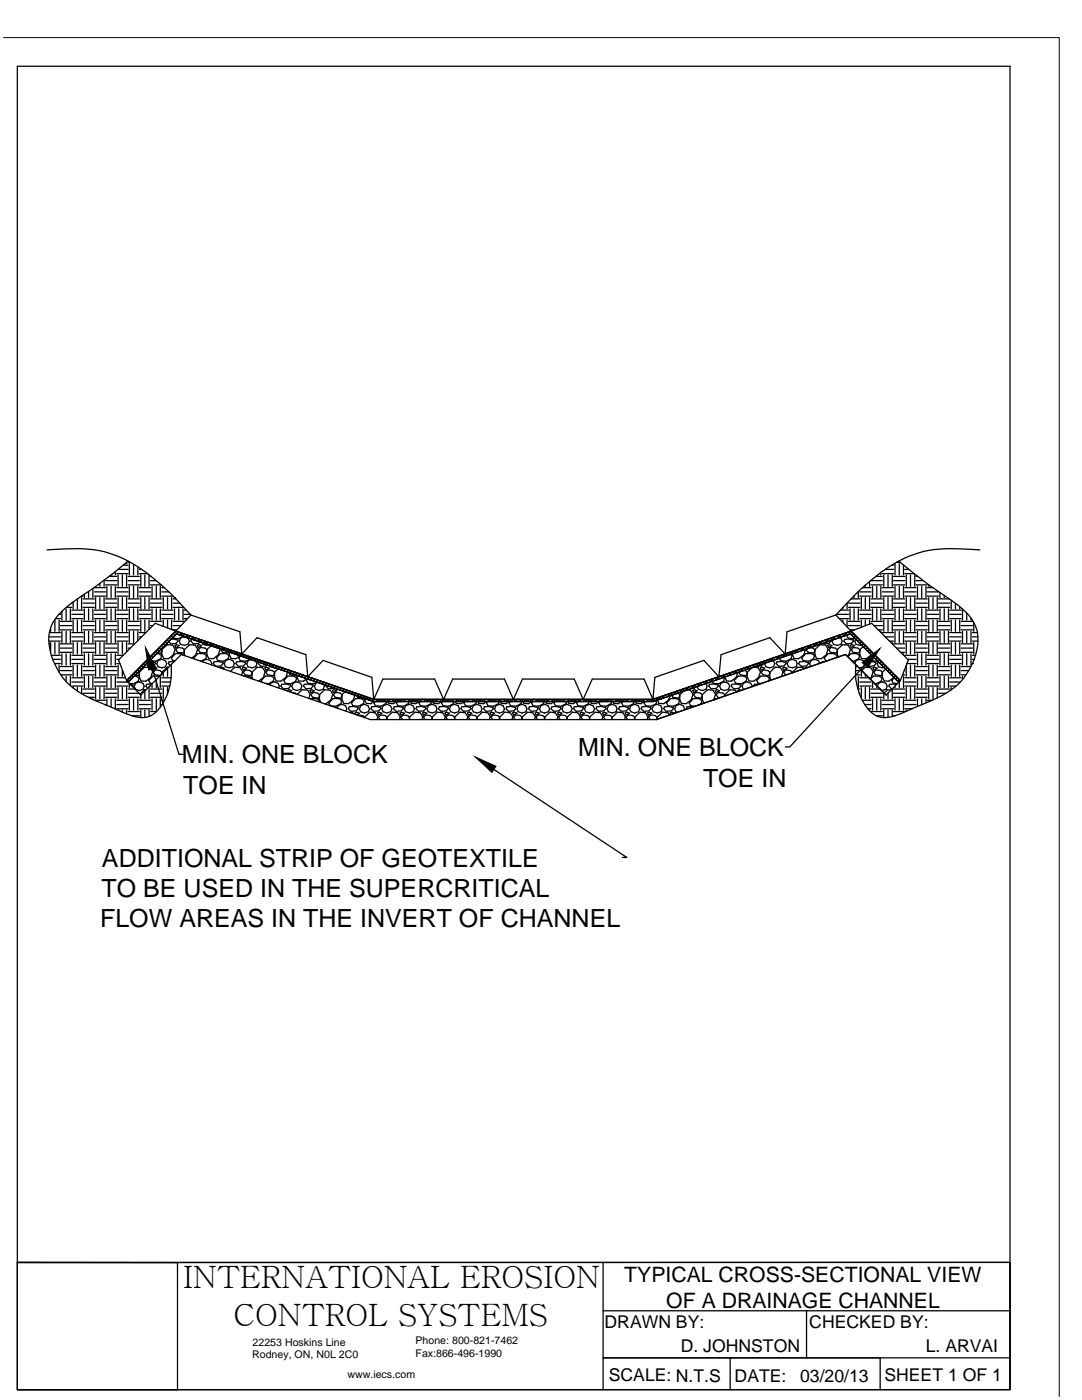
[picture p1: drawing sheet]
<svg xmlns="http://www.w3.org/2000/svg" width="216mm" height="279mm" viewBox="0 0 216 279" stroke-linecap="round" stroke-linejoin="round" font-family="sans-serif">
<!-- layer: 0 -->
<g fill="none" stroke="#000" stroke-width=".25">
<path d="M9.4 109.7a34.8 34.8 0 0 1 11.3 .4 26.8 26.8 0 0 1 11.6 6.8l1.6 1.4 4.2 4.4M15.4 119.5v2M16.3 119h.3M16.3 119.3v2.2M16.6 119.5h2.2M16.8 118.6v.7M17.7 118v1.3M18.5 117.4v1.9M18.8 119h2.3M18.8 118.1h2.3M18.8 117.3h2.3M19.1 119.3v2.2"/>
<path d="M19.9 116.4v.6M19.9 119.3v2.2M20.8 115.8v1.2M20.8 119.3v2.2M21.1 116.7h2.2M21.1 115.9h2.2M21.1 119.5h2.2M21.3 117v2.3M21.8 115h1.5M22.2 114.7h.1M22.2 117v2.3M23 114.1v.6"/>
<path d="M23 117v2.3M23.3 114.5h2.3M23.3 119h2.3M23.3 118.1h2.3M23.3 117.3h2.3M23.6 113.6h2M23.6 114.7v2.3M23.6 119.3v2.2M24.4 114.7v2.3M24.4 119.3v2.2M24.6 112.8h1M25.3 112.2v.3"/>
<path d="M25.3 114.7v2.3M25.3 119.3v2.2M25.6 112l-6 4.7-5 3.5a10.5 10.5 0 0 0-4.7 5.7 12.1 12.1 0 0 0 3.3 10.1 19 19 0 0 0 7.2 4.4l4.7 2a6.4 6.4 0 0 0 4.6 .6 6.2 6.2 0 0 0 3.2-3.3 12.9 12.9 0 0 0 1.2-7.1M25.6 112.2h.4M25.6 116.7h2.2M25.6 115.9h2.2M25.6 115h2.2M25.6 119.5h2.2M25.8 112.5v2.2M25.8 117v2.3M26.7 112.6v2.1M26.7 117v2.3"/>
<path d="M27.5 113.1v1.6M27.5 117v2.3M27.8 114.5h1.6M27.8 119h2.2M27.8 113.6h.5M27.8 118.1h2.2M27.8 117.3h2.2M28.1 114.7v2.3M28.1 119.3v2.2M28.9 114.7v2.3M28.9 119.3v2.2M29.7 114.7v2.3"/>
<path d="M29.7 119.3v2.2M30 116.7h2.2M30 115.9h1.2M30 115h.2M30 119.5h2.3M30.3 117v2.3M31.2 117v2.3M32 117v2.3M32.3 119h2.2M32.3 118.1h1.4M32.3 117.3h.5M32.6 119.3v2.2"/>
<path d="M33.4 119.3v2.2M34.2 119.3v2.2M34.5 119.5h.6M34.8 119.3h.1M169.8 119.5h1.8M170.4 118.9v.4M171.3 118.1v1.2M171.6 119h2.2M171.6 118.1h2.2M171.9 119.3v2.2M172.1 117.3h1.7M172.7 116.8v.2"/>
<path d="M172.7 119.3v2.2M173.5 116v1M173.5 119.3v2.2M173.8 116.7h2.3M173.8 115.9h2.3M173.8 119.5h2.3M174.1 117v2.3M174.7 115h1.4M174.9 117v2.3M175.8 114.2v.5M175.8 117v2.3M176.1 114.5h2.2"/>
<path d="M176.1 119h2.2M176.1 118.1h2.2M176.1 117.3h2.2M176.3 114.7v2.3M176.3 119.3v2.2M176.6 113.6h1.7M177.2 114.7v2.3M177.2 119.3v2.2M178 112.8h.3M178 114.7v2.3M178 119.3v2.2M178.3 116.7h2.2"/>
<path d="M178.3 115.9h2.2M178.3 115h2.2M178.3 119.5h2.2M178.6 112.5v2.2M178.6 117v2.3M178.9 112.2h.7M179.4 112l5.9 4.7 5 3.5a9.8 9.8 0 0 1 4.8 6.6 13.3 13.3 0 0 1-8.8 12.8l-5.6 2.4a8.2 8.2 0 0 1-5 1.1 5.6 5.6 0 0 1-3.7-3.4 12.9 12.9 0 0 1-1.2-7.1M179.4 112.5v2.2M179.4 117v2.3M180.3 112.7v2M180.3 117v2.3M180.5 114.5h1.9"/>
<path d="M180.5 119h2.3M180.5 113.6h.8M180.5 118.1h2.3M180.5 117.3h2.3M180.8 114.7v2.3M180.8 119.3v2.2M181.7 114.7v2.3M181.7 119.3v2.2M182.5 114.7v2.3M182.5 119.3v2.2M182.8 116.7h2.2M182.8 115.9h1.4"/>
<path d="M182.8 115h.3M182.8 119.5h2.2M183.1 117v2.3M183.9 117v2.3M184.8 117v2.3M185 119h2.3M185 118.1h2.3M185 117.3h1.1M185.3 116.7v.3M185.3 119.3v2.2M186.2 119.3v2.2M187 119.3v2.2"/>
<path d="M187.3 119.5h2.2M187.6 118.3v1M188.4 118.8v.5M189.8 119.8v1.7M195.5 109.7a34.8 34.8 0 0 0-11.3 .4 26.8 26.8 0 0 0-11.6 6.8l-1.5 1.4-4.3 4.4M9.8 128.5h.1M9.8 127.9h2.3M9.8 127.1h2.3M9.8 126.3h2.3M10.1 125.3v.7M10.1 128.2v2.1M10.2 130.8h1.9"/>
<path d="M10.5 131.6h1.6M10.9 132.4h1.2M11 123.8v2.2M11 128.2v2.3M11.1 123.5h1M11.8 122.6h.3M11.8 123.8v2.2M11.8 128.2v2.3M11.8 132.7v1.4M12.1 125.7h2.2M12.1 130.2h2.2M12.1 124.9h2.2"/>
<path d="M12.1 129.3h2.2M12.1 133.8h2.2M12.1 124h2.2M12.1 128.5h2.2M12.1 133h2.2M12.1 134.7h2.2M12.3 122v1.8M12.3 126v2.2M12.3 130.5v2.2M13.2 121.2h1.1M13.2 121.5v2.3M13.2 126v2.2"/>
<path d="M13.2 130.5v2.2M13.2 135v1M14 121.5v2.3M14 126v2.2M14 130.5v2.2M14 135v1.8M14.3 120.4h.1M14.3 123.5h2.3M14.3 127.9h2.3M14.3 132.4h2.3M14.3 136.9h2.3M14.3 122.6h2.3"/>
<path d="M14.3 127.1h2.3M14.3 131.6h2.3M14.3 136.1h2.3M14.3 121.8h2.3M14.3 126.3h2.3M14.3 130.8h2.3M14.3 135.3h2.3M14.6 120.1v1.4M14.6 123.8v2.2M14.6 128.2v2.3M14.6 132.7v2.3M14.6 137.2v.1"/>
<path d="M15.4 123.8v2.2M15.4 128.2v2.3M15.4 132.7v2.3M15.4 137.2v.7M16.3 123.8v2.2M16.3 128.2v2.3M16.3 132.7v2.3M16.3 137.2v1.2M16.6 121.2h2.2M16.6 125.7h2.2M16.6 130.2h2.2M16.6 134.7h2.2"/>
<path d="M16.6 120.4h2.2M16.6 124.9h2.2M16.6 129.3h2.2M16.6 133.8h2.2M16.6 138.4h2.2M16.6 124h2.2M16.6 128.5h2.2M16.6 133h2.2M16.6 137.5h2.2M16.8 121.5v2.3M16.8 126v2.2M16.8 130.5v2.2"/>
<path d="M16.8 135v2.2M17.7 139.2h1.1M17.7 121.5v2.3M17.7 126v2.2M17.7 130.5v2.2M17.7 135v2.2M18.5 121.5v2.3M18.5 126v2.2M18.5 130.5v2.2M18.5 135v2.2M18.5 139.5v.1M18.8 123.5h2.3"/>
<path d="M18.8 127.9h2.3M18.8 132.4h2.3M18.8 136.9h2.3M18.8 122.6h2.3M18.8 127.1h2.3M18.8 131.6h2.3M18.8 136.1h2.3M18.8 121.8h2.3M18.8 126.3h2.3M18.8 130.8h2.3M18.8 135.3h2.3M18.9 139.8h2.2"/>
<path d="M19.1 123.8v2.2M19.1 128.2v2.3M19.1 132.7v2.3M19.1 137.2v2.3M19.9 123.8v2.2M19.9 128.2v2.3M19.9 132.7v2.3M19.9 137.2v2.3M20.8 123.8v2.2M20.8 128.2v2.3M20.8 132.7v2.3M20.8 137.2v2.3"/>
<path d="M21.1 121.2h2.2M21.1 125.7h2.2M21.1 130.2h2.2M21.1 134.7h2.2M21.1 139.2h2.2M21.1 120.4h2.2M21.1 124.9h2.2M21.1 129.3h2.2M21.1 133.8h2.2M21.1 138.4h2.2M21.1 124h2.2M21.1 128.5h2.2"/>
<path d="M21.1 133h2.2M21.1 137.5h2.2M21.3 121.5v2.3M21.3 126v2.2M21.3 130.5v2.2M21.3 135v2.2M21.3 139.5v1.3M22.2 121.5v2.3M22.2 126v2.2M22.2 130.5v2.2M22.2 135v2.2M22.2 139.5v1.7"/>
<path d="M23 121.5v2.3M23 126v2.2M23 130.5v2.2M23 135v2.2M23 139.5v2M23.3 123.5h2.3M23.3 127.9h2.3M23.3 132.4h.6M23.3 136.9h2.3M23.3 122.6h2.3M23.3 127.1h2.3M23.3 131.6h.4"/>
<path d="M23.3 136.1h2.2M23.3 121.8h2.3M23.3 126.3h2.3M23.3 130.8h1.3M23.3 135.3h1.7M23.3 139.8h2.3M23.6 123.8v2.2M23.6 128.2v2.3M23.6 132.7v2.3M23.6 137.2v2.3M24.4 123.8v2.2M24.4 128.2v2.3"/>
<path d="M24.4 133.7v1.3M24.4 137.2v2.3M25.3 135.8l-1.6-4.1 7.3-7.3 4.1 1.6 39.5 13.6h55.7l39.5-13.6 4.1-1.6 7.4 7.3-1.7 4.1M25.3 123.8v2.2M25.3 128.2v1.9M25.3 137.2v2.3M25.4 135.7l.3 .2M25.6 121.2h2.2M25.6 125.7h2.2M25.6 139.2h2.2M25.6 120.4h2.2M25.6 124.9h2.2"/>
<path d="M25.6 129.3h.4M25.6 138.4h2.2M25.6 124h2.2M25.6 128.5h1.2M25.6 137.5h1.3M25.6 136.2l2.5 2.5M25.8 121.5v2.3M25.8 126v2.2M25.8 136.4v.8M25.8 139.5v2.2M26 135.4l.1 .2M26 136.6l.5 .1-.1 .3"/>
<path d="M26.2 134.8l.3 .3M26.7 121.5v2.3M26.7 126v2.2M26.7 139.5v2.2M26.7 136.9l.3 .7 .8 .2 .8-.2 .2-.7-.3-.5-.7-.3-.7 .2-.3 .6M26.8 134.9h.4l.6 .4-.2 .6-1 .6-.8-.1M27 134l.3 .4M27.5 121.5v2.3M27.5 126v1.8M27.5 139.5v2.2M27.6 133.8l.1 .2M27.7 134l.1 .4-.2 .4-.8-.2"/>
<path d="M27.8 123.5h2.2M27.8 122.6h2.2M27.8 127.1h.4M27.8 121.8h2.2M27.8 126.3h1.3M27.8 139.8h2.2M27.8 133.2l.3 .4M27.8 134.1l1.1-.9h1.1l.5 .8-.4 1.2-1 .7h-1l-.3-.8zM28.1 138.7l8.1-8.1 37.7 13h57.1M28.1 123.8v2.2M28.1 138.7v.8M28.4 133l.1 .2"/>
<path d="M28.6 132.5l.3 .3M28.9 123.8v2.2M28.9 137.9v1.6M29.1 137.7l-.2-.1-1 .9M29.2 132.3l.1 .1M29.4 131.7l.3 .3M29.7 132.1l1.3 .1v.2l-.4 .5-1 .1-.4-.5M29.7 123.8v1.8M29.7 137.2v2.3M29.8 136.9h.2M30 131.5l.1 .1M30 121.2h2.3"/>
<path d="M30 139.2h2.3M30 120.4h2.3M30 124.9h.5M30 138.4h2.3M30 124h2.3M30 137.5h2.3M30.2 130.9l.3 .3M30.3 136.5l-1.1 .1-.1 .3 .3 .4M30.3 121.5v2.3M30.3 136.5v.7M30.3 139.5v2.2M30.4 133.5l5.3 17.1h.9"/>
<path d="M30.4 133.3l.3-.1 .6 .2-.7 .3zM30.8 130.7l.1 .1M31 130.1l.3 .3M31.2 121.5v2.3M31.2 135.6v1.6M31.2 139.5v2.2M31.3 132.4l.2 .7 .8 .2 .7-.2 .3-.7-.3-.6-.7-.2-.7 .2-.3 .6M31.3 130.4h.4l.5 .4-.1 .7-1 .5-1.1-.2M31.6 129.9l.1 .1M31.8 129.3l.3 .3M31.8 135l-1.3-.1-.8 .9 .3 .6h.4M32 121.5v2.3"/>
<path d="M32 135v2.2M32 139.5v1.6M32.1 134.7h.2M32.2 129.6l.1 .3-.2 .4h-.7M32.2 124.9h.1M32.2 134.6l.1-.4-.4-.4-.9-.1-.4 .5 .3 .5 1 .1M32.3 123.5h2.2M32.3 136.9h1.6M32.3 122.6h2.2M32.3 136.1h1.8M32.3 121.8h2.2M32.3 135.3h1.8"/>
<path d="M32.3 139.8h.5M32.3 129.6l1.1-.9h1l.6 .9-.4 1.1-1 .8-.9-.1-.4-.8zM32.4 129.1l.1 .1M32.6 123.8v1.2M32.6 134.2v.8M32.6 137.2v2.3M32.6 128.5l.3 .3M33.2 128.3l.1 .1M33.4 123.8v1.5M33.4 133.4v1.6M33.4 137.2v1.3M33.6 133.2h-.2l-1.1 .9v.4"/>
<path d="M33.9 127.5l.2 .1M34.1 127.6l1.4 .1v.2l-.4 .5-1 .1-.7-.8M34.1 126.9l.4 .3M34.2 123.8v1.9M34.5 121.2h2.2M34.5 125.7h.8M34.5 120.4h1.4M34.5 124.9h1.6M34.5 124h2.3M34.7 126.7l.2 .1M34.7 132.1h-1l-.1 .3 .3 .4M34.8 121.5v2.3"/>
<path d="M34.9 128.8l.3-.1 .6 .1-.7 .5zM35 126.1l.3 .4M35.1 126l-9.8 9.8 .3 .4 9.6-9.7 39.3 13.5h55.9l39.3-13.5 9.7 9.7 .2-.4-9.8-9.8-39.5 13.6h-55.7l-39.5-13.6-9.8 9.8 .3 .4 9.6-9.7 39.3 13.5h55.9l39.3-13.5 9.7 9.7 .2-.4-9.8-9.8 9.8 9.8M35.5 129.2l.9 .1 .4 .4-.2 .6-1.2-.1-.3-.5zM35.7 121.5v2.3M35.7 126.2l-.4 .3M35.8 127.9l.2 .7 .8 .2 .7-.2 .3-.7-.3-.5-.7-.3-.7 .2-.3 .6M35.9 126.3l.6 .6M36.3 126.4l-.4 .3M36.5 121.5v2.3M36.6 127h.1M36.6 127l-1 .5-1.2-.2"/>
<path d="M36.7 130.8l-.6-.4h-1.1l-.8 .9 .3 .5 .4 .1M36.8 123.5h.7M36.8 122.6h1.2M36.8 121.8h.4M36.9 126.6l-.4 .3M36.9 130.9l-.1-.3v-1l1.1-.9h1l.5 .9-.3 1.1-.8 .6M37.1 123.8h.1M37.1 126.7l.6 .6M37.5 126.8l-.4 .3M38 127l-.3 .4M38.1 122.7l9.8 3.4 .3 4.4-13.1-4.5M38.1 122.7l-3 3.3"/>
<path d="M38.3 127.1l.6 .6M38.4 127.6h-.2l-.1 .3 .5 .6 1-.1 .3-.3M38.6 127.2l-.3 .3M38.8 131.5l-.1-.2 .8-.9h1.1l.6 .4-.2 .7-1 .4M39.2 127.4l-.4 .3M39.4 128.8l.3-.1 .5 .1-.6 .5zM39.5 127.5l.6 .6M39.6 129.7l.4-.5 .9 .1 .4 .4v.2l-.3 .4-1.1-.1zM39.8 127.6l-.4 .3M40.4 127.8l-.4 .4M40.4 128.3l.1 .3 .8 .2 .3-.1M40.5 132.1v-.3l.8-.2 .7 .2 .3 .6-.1 .3"/>
<path d="M40.8 127.9l.5 .6M41 128l-.4 .4M41.6 128.2l-.4 .3M41.9 128.3l.6 .6M42.1 128.4l-.3 .3M42.1 128.9l-.8 .7v1l.3 .8 1 .1 .9-.8 .4-1.1-.1-.1M42.7 132.1l.8-.1 1 .2v.2l-.4 .5-1 .1-.5-.6zM42.7 128.6l-.3 .4M43.2 128.7l.5 .6M43.3 128.8l-.3 .4M43.9 129l-.3 .4M43.9 133.3l.3-.1 .5 .2-.2 .1"/>
<path d="M44 130.4h1.2l.5 .4-.2 .7-.9 .5-1.1-.2-.3-.5zM44.1 129.6v.1l.3 .5 1.1 .1 .2-.2M44.4 129.2l.5 .5M44.5 129.2l-.3 .4M44.7 132.4l.3 .7 .7 .2 .8-.2 .3-.7-.3-.6-.8-.2-.7 .2-.2 .6M45.1 129.4l-.3 .4M45.6 129.6l.4 .5M45.7 129.6l-.3 .4M45.8 130.1l-.1 .5 .4 .8 1 .1 .8-.6M46 134l.8-.8h1.1l.5 .8-.2 .8M46.3 129.9l-.3 .3M46.8 130l.5 .4"/>
<path d="M46.9 130l-.4 .4M47.2 132.1l.9-.1 .9 .2v.2l-.4 .5-1 .1-.5-.6zM47.5 130.2l-.4 .4M48 130.4l.5 .5M48 130.9l-.3 .4 .2 .5 1.2 .2 .8-.5M48.1 130.4l-.4 .4M48.4 133.3l.3-.1 .5 .2-.7 .3zM48.5 134.2l.5-.5 .9 .1 .4 .4v.2l-.3 .4-1.1-.1zM48.6 134.9h1l.6 .5M48.7 130.7l-.4 .3M49.2 130.8l.4 .4M49.3 130.9l-.4 .3"/>
<path d="M49.9 131l-.4 .4M50.1 131.6l.3-.4 .4 .5M50.2 131.6l-.6 .2-.3 .6M50.4 135.5l-.1-.4v-1l1-.9h1.1l.5 .8-.3 1.2-1 .7M51 131.9l.3 .5-.3 .7-.7 .2-.8-.2-.3-.7M51 131.5l-.3 .3M51.3 127.3l9.7 3.4 .4 4.4-13.2-4.6zM51.6 131.7l-.3 .3M51.6 131.7l.4 .4M51.7 132.1l-.2 .3 .6 .6 1-.1 .1-.2M52.2 131.9l-.4 .3M52.4 136.2l-.3-.4 .8-.9h1.2l.6 .4-.2 .6-.9 .6-.7-.1"/>
<path d="M52.8 132.1l-.4 .3M52.9 132.1l.3 .3M52.9 133.3l.3-.1 .5 .2-.7 .3zM53 134.2l.5-.5 .9 .1 .4 .4v.2l-.3 .4-1.1-.1zM53.4 132.3l-.4 .3M53.9 136.7l.1-.4 .8-.2 .7 .3 .2 .5-.1 .4M53.9 132.9l1 .4M54 132.5l-.4 .3M54 132.5l.4 .4M54.6 132.7l-.4 .3M55.1 132.9l-.3 .3M55.3 132.9l.3 .3"/>
<path d="M55.5 133.5l-.7 .6v1l.3 .8h.9l1.1-.7 .3-1.1M55.7 133.1l-.3 .3M56.2 136.6l.9-.1 .8 .2 .1 .2-.4 .5-1.1 .1-.5-.6zM56.3 133.3l-.3 .4M56.5 133.3l.3 .3M56.8 137.7l.1 .1M56.9 137.8h.1M56.9 133.5l-.3 .3M57.4 137.9l-.1-.1 .4-.2 .5 .3-.4 .2M57.4 134.9h1.2l.6 .4-.2 .6-.9 .6-1.1-.1-.4-.6zM57.5 133.7l-.3 .3M57.6 134.2l.3 .5 1.1 .1 .1-.1"/>
<path d="M57.7 133.7l.3 .3M58.1 133.9l-.3 .4M58.3 138.2l.6 .1 .2 .2M58.5 136.3l.8-.2 .7 .3 .2 .5-.2 .7-.7 .2-.8-.2-.3-.7zM58.7 134.1l-.3 .4M58.9 134.2l.3 .2M59.3 134.8l.3 1.1h1l.6-.5M59.3 134.3l-.3 .4M59.3 138.6l1-1 1.1 .2 .5 .8-.3 .8M59.9 134.5l-.4 .3M60.1 134.6l.3 .2M60.5 134.7l-.4 .4"/>
<path d="M60.7 136.6l.8-.1 .9 .2 .1 .2-.4 .5-1.1 .1-.4-.6zM61.1 134.9l-.4 .4M61.3 135l.2 .2M61.4 135.5l-.3 .3 .4 .6 1.1 .1 .6-.4M61.7 135.1l-.4 .4M61.8 137.8l.4-.2 .5 .3-.7 .3zM61.9 139.5l1.2-.1 .6 .4-.1 .3M62.3 135.3l-.4 .4M62.5 138.2l.9 .1 .3 .4-.2 .6-1.1-.1-.4-.5zM62.6 135.4l.1 .2M62.9 135.5l-.4 .4M63.4 136.2l-.4 .1-.2 .6"/>
<path d="M63.4 135.7l-.3 .4M63.7 135.9l.3 .1M64 135.9l-.3 .4M64.5 131.8l9.7 3.4 .4 4.4-13.2-4.5zM64.6 136.1l-.4 .4M64.6 136.6l.1 .3-.2 .7-.8 .2-.7-.2-.3-.7M65 136.2l.1 .2M65.1 136.8v.1l.4 .6 1.1-.1 .4-.4M65.2 136.3l-.4 .4M65.8 136.5l-.4 .4M66.2 136.7l.1 .1M66.3 137.8l.4-.2 .5 .3-.7 .3z"/>
<path d="M66.4 136.8l-.4 .3M66.4 139.4h1.2l.6 .4-.2 .6-1 .5h-1.1l-.3-.6zM67 138.2l.9 .1 .3 .4-.2 .6-1.1-.1-.4-.5zM67.4 137.1l.1 .1M67.5 137.2l-.3 .3M68.1 137.8h.1M68.1 137.3l-.3 .4M68.6 137.5l.1 .1M68.7 137.6l-.3 .3M68.9 138.1l-.6 .5-.1 .9 .4 .9h.9l1-.7 .5-1.3M69.3 138.2h.1M69.3 137.8l-.3 .3"/>
<path d="M69.8 137.9l.1 .1M69.9 138l-.3 .3M70.5 138.6l.1 .1M70.5 138.2l-.3 .3M70.9 139.4h1.2l.6 .4-.2 .6-.9 .5h-1.2l-.3-.6zM71.1 138.9l.3 .3 1.1 .1M71.7 139v.1M71.7 138.6l-.3 .3M72.2 138.8l-.2 .3M72.7 139.4l.4 1h.9l.6-.4M72.9 139l-.4 .3M72.9 139.4l.1 .1"/>
<path d="M73.4 139.2l-.3 .3M74.1 139.4l-.4 .4M74.1 139.8l.1 .1M74.6 139.6l-.3 .4M75.4 139.6l.4 .4M75.5 139.6l-.5 .4M76.2 139.6l.5 .4M76.3 139.6l-.5 .4M76.4 135.5h10.3l1.8 4.1h-13.9zM77 139.6l-.4 .4M77.2 139.8l.3 .2M77.8 139.6l-.4 .4 .2 .4h.9l.6-.4"/>
<path d="M79 140l-.4-.4-.4 .4M79.4 139.6l.5 .4M79.4 139.6l-.4 .4M80.2 139.6l-.4 .4M81 139.6l-.4 .4-.2-.2M81.8 139.6l.4 .4M81.8 139.6l-.4 .4M82.6 139.6l.4 .4M82.6 139.6l-.4 .4M83.4 139.6l-.4 .4M83.6 139.8l.2 .2M84.2 139.6h.1"/>
<path d="M84.2 139.6l-.4 .4M84.9 139.6l.5 .4M85 139.6l-.5 .4M85.8 139.6l.4 .4M85.8 139.6l-.5 .4M86.6 139.6l-.5 .4M86.8 139.8l.2 .2M87.4 139.6h.1M87.4 139.6l-.5 .4M88.5 140l-.3-.4-.5 .4M88.9 139.6l.5 .4M89 139.6l-.5 .4"/>
<path d="M89.8 139.6l-.5 .4M89.9 139.8l.3 .2M90.3 135.5h10.4l1.7 4.1h-13.9zM90.5 139.6h.1M90.5 139.6l-.4 .4M91.3 139.6l.4 .4M91.3 139.6l-.4 .4M92.1 139.6l.5 .4M92.1 139.6l-.4 .4M92.9 139.6l-.4 .4M93.1 139.8l.2 .2M93.7 139.6h.1"/>
<path d="M93.7 139.6l-.4 .4M94.5 139.6l.4 .4M94.5 139.6l-.4 .4M95.3 139.6l.4 .4M95.3 139.6l-.4 .4M96.1 139.6l-.4 .4M96.3 139.8l.2 .2M96.9 139.6h.1M96.9 139.6l-.4 .4M98.1 140l-.4-.4-.4 .4M99.3 139.6l-.5 .4M99.5 139.8l.2 .2"/>
<path d="M100.1 139.6h.1M100.1 139.6l-.5 .4M100.8 139.6l.4 .4M100.9 139.6l-.5 .4M101.6 139.6l.5 .4M101.7 139.6l-.5 .4M102.5 139.6l-.5 .4M102.6 139.8l.3 .2M103.2 139.6h.1M103.3 139.6l-.5 .4M104.3 135.5h10.3l1.8 4.1h-14zM104.4 140l-.4-.4-.4 .4"/>
<path d="M104.8 139.6l.5 .4M104.8 139.6l-.4 .4 .1 .4h1l.5-.4-.2-.2M105.6 139.6l-.4 .4M106.4 139.6h.1M106.5 139.6l-.5 .4M107.6 140l-.4-.4-.4 .4M108.8 139.6l-.4 .4M109 139.8l.2 .2M109.6 139.6h.1M109.6 139.6l-.4 .4M110.8 140l-.4-.4-.4 .4M111.2 139.6l.4 .4"/>
<path d="M111.2 139.6l-.6 .7 .3 .6h1.1l.9-.5 .2-.4M112 139.6l-.5 .4M112.2 139.8l.2 .2M112.8 139.6h.1M112.8 139.6l-.5 .4M113.9 140l-.3-.4-.5 .4M114.3 139.6l.5 .4M114.4 139.6l-.5 .4M115.2 139.6l-.5 .4M115.3 139.8l.3 .2M115.9 139.6h.1M116 139.6l-.5 .4"/>
<path d="M116.7 139.6l.4 .4M116.8 139.6l-.5 .4M118.2 135.5h10.3l1.8 4.1h-13.9zM118.3 139.6l-.4 .4M118.5 139.8l.3 .2M119.1 139.6h.1M119.2 139.6l-.5 .4M119.9 139.6l.4 .4M120 139.6l-1.1 .8h-.9l-.2-.4M121.5 139.6l-.4 .4M121.7 139.8l.2 .2M122.3 139.6h.1"/>
<path d="M122.3 139.6l-.4 .4M123.5 140l-.4-.4-.4 .4M124.7 139.6l-.5 .4M124.9 139.8l.2 .2M125.5 139.6h.1M125.5 139.6l-.5 .4M126.3 139.6l.4 .4M126.3 139.6l-.5 .4M127.9 139.6l-.4 .4M128 139.8l.3 .2M128.6 139.6l-.4 .4M129.4 139.6l.5 .4"/>
<path d="M129.5 139.6l-.5 .4M130.6 140l-.4-.4-.4 .4M130.7 135.2l9.7-3.4 3.1 3.3-13.2 4.5zM131 139.8l-.1 .6-1 .5h-1.1l-.3-.6 .3-.3M131.4 139.2l.4 .3M131.5 139.2l-.8 .7M132 139l.4 .3M132.6 138.8h.1M132.7 138.8l-.8 .7M133.2 138.6l.3 .3M133.7 138.9l-.3 .8-1 .7h-.9l-.3-.6M133.8 139.4h1.2l.6 .4-.2 .6-1 .5h-1.1l-.3-.6z"/>
<path d="M133.9 138.4l-.7 .7M134 138.6l.1 .1M134.4 138.2l.2 .2M135 138l.3 .3M135.1 137.9l-.7 .8M135.3 138.4l.3 .3-.2 .6-1.1-.1-.3-.4M136.2 137.6l.3 .3M136.3 137.5l-.7 .7M136.8 137.4l.3 .3M137.1 137.7l.7 .1 .5 .8-.4 1.1-1 .7h-.9l-.4-.9 .1-.9 .6-.6M137.4 137.2h.1M137.5 137.1l-.7 .7"/>
<path d="M138 137l.3 .3M138.2 137.8l.3-.2 .6 .3-.7 .3zM138.6 137.2l-.1 .2h-.6M138.7 136.7l-.7 .7M138.8 137l.1 .1M138.8 138.2l1 .1 .3 .4-.2 .6-1.1-.1-.4-.5zM139.1 136.5l.3 .3M139.7 136.3l.4 .4M139.9 136.2l-.7 .8M140.9 135.9l.4 .4M140.9 136.4l.2 .5-.2 .7-.8 .2-.8-.2-.2-.6M141.1 135.9l-.7 .7"/>
<path d="M141.5 135.8l.3 .3M141.5 136.6l.9-.1 .9 .2v.2l-.4 .5-1 .1-.5-.6zM142.1 135.5v.1M142.4 135.4l-.8 .8M142.4 139.7h.1M142.4 139.7l.4-1.1-.5-.8-1.1-.2-1 1-.1 .9 .3 .8M142.6 135.3l.4 .4M142.7 137.8l.3-.2 .6 .3-.7 .3zM143.2 139.4h-.4l-.2 .2M143.5 135.4l.1 .1M143.6 135l-.7 .7M143.6 136.9l.2 .7 .8 .2 .8-.2 .2-.7-.3-.5-.7-.3-.7 .2-.3 .6"/>
<path d="M143.8 134.9l.3 .3M143.9 130.7l9.7-3.4 3.1 3.2-13.2 4.6zM144.4 135.2l.2 .1-.2 .6-.9 .6-1.2-.1-.2-.4M144.4 134.7l.4 .4M144.6 138.7l-.3-.4-1-.1-.4 .5 .3 .5h.5M144.8 134.6l-.8 .7M145.6 134.3l.4 .4M146 134.2l-.7 .7M146 136.6l.9-.1 .9 .2 .1 .2-.5 .5-1 .1-.5-.6zM146.3 134.2l.2 .3M146.8 133.9l.1 .1M147 138.1l-.2-.3-1.1-.2-1.1 1v.4"/>
<path d="M147.2 133.7l-.7 .8M147.2 134.3l-.3 .9-1 .7h-.9l-.4-.8M147.3 134.9h1.1l.6 .4-.1 .6-1 .6-1.1-.1-.3-.6zM147.4 133.7l.3 .3M147.9 137.8l-.4-.2-.3 .2 .1 .2M148.1 136.9l.3 .7M148.1 136.9l.3-.6 .7-.2 .7 .3 .3 .6M148.3 133.8h.1M148.4 133.3l-.7 .8M148.4 133.8h.3l.4 .4-.2 .6-1.2-.1-.3-.5M149.2 133.1l.3 .3M149.6 132.9l-.7 .8-.3-.4"/>
<path d="M150.4 132.7l.3 .3M150.8 132.5l-1.7 1.6v1l.4 .8h.9l1-.7 .4-1.2-.6-.8h-.9M151.1 132.6l.2 .2M151.5 132.3l.2 .1M151.6 136.5l-1.1 .1-.1 .3M151.7 133.3l.3-.1 .6 .2-.7 .3zM151.9 134.2l.4-.5 .9 .1 .4 .4v.2l-.2 .4-1.1-.1zM152 132.1l-.7 .7M152.1 132.1l.4 .3M152.3 132.5l-.4 .4-1 .1M152.6 132.3v.1M153.4 135.9l.1-.6-.5-.4h-1.2l-.8 .9 .3 .6h.6"/>
<path d="M153.7 132l-.4-.3-.8 .7M153.9 131.5l.3 .3M154.2 131.8l.4 .6-.3 .7-.7 .2-.8-.2-.2-.7M154.5 131.2l-.8 .8M155 132.1l.9-.1 .9 .2v.2l-.4 .5-1 .1-.5-.6zM155.1 131l.3 .4M155.7 130.8l-.7 .7M155.9 131l.1 .2M155.9 135l.3-1-.5-.8h-1l-1 .9-.1 1 .3 .6M156.2 133.3l.3-.1 .5 .2-.6 .3zM156.2 130.7l.2 .2M156.8 130.4l.4 .4"/>
<path d="M156.9 130.4l-.7 .8M157 126.1l9.8-3.4 3 3.3-13.1 4.5zM157 132.4l.3 .7 .8 .2 .8-.2 .2-.7-.3-.6-.7-.2-.7 .2-.3 .6M157.7 130.6l.4 .2-.3 .7-.9 .5-1.1-.2-.3-.4M158 130l.4 .4M158.1 130l-.7 .7M158.7 129.9l.2 .3M159.2 129.6v.1M159.3 129.6l-.7 .7M159.5 132.1l.9-.1 .9 .2v.2l-.4 .5-1 .1-.5-.6zM159.8 129.4l.3 .4M160.4 133.5l-.1-.3h-1.1l-1.1 1.1-.4-.5-.9-.1-.4 .5 .5 .5"/>
<path d="M160.5 129.2l-.7 .7M160.6 129.5l.1 .1M160.7 129.6l-.3 1.1-1 .8-1-.1-.3-.9M160.8 130.4h1.2l.5 .4-.2 .7-.9 .5-1.1-.2-.3-.5zM161 129l.2 .3M161.2 133.2h-.2l-.3 .2M161.5 132.4l.3 .6M161.6 128.8l.3 .4M161.7 128.7l-.8 1 .3 .5 1.1 .1 .3-.6-.4-.4h-.5M162.6 129.6l1-.9h1.1l.5 .9-.3 1.1-1 .8-1-.1-.3-.8zM162.8 128.4l.3 .3M162.9 128.3l-.7 .7"/>
<path d="M163.4 128.3l.3 .2M163.6 132.4l-.3-.6-.7-.2-.7 .2-.3 .6M163.9 128l.1 .1M164.2 127.9l-.8 .8M164.5 127.8l.4 .4M164.7 132l-.7 .1-.1 .2M165.2 128.8l.3-.1 .5 .1-.6 .5zM165.4 127.5l-.7 .7M165.4 127.9h.1M165.7 127.4l.3 .3M165.8 127.8l-.4 .6-1 .1-.2-.1M165.8 129.2l.9 .1 .4 .4-.2 .6-1.2-.1-.3-.5z"/>
<path d="M166.2 127.7l-.1 .2M166.3 127.2l.4 .3M166.6 127.1l-.8 .7M166.9 131.2l.1-.4-.6-.4h-1.1l-.8 .9 .3 .5 .3 .1M167.1 122.6h2.2M167.5 123.5h1.8M167.5 126.8l.3 .3M167.5 127.3l.3 .1 .2 .5-.2 .7-.7 .2-.8-.2-.3-.7M167.7 121.8h1.6M167.8 126.7l-.7 .7M168.2 121.2v.3M168.2 123.8v.4"/>
<path d="M168.2 126.7l.2 .2-.1 .1M168.5 127.6l.9-.1 .9 .2v.2l-.4 .5-1 .1-.5-.6zM168.6 126.4l.2 .1M169 120.3v1.2M169 123.8v1.4M169 126.3l-.7 .7M169.1 131l.3-.3 .3-1.1-.5-.9h-1.1l-1 .9v1l.2 .5M169.1 126.7l-.2 .1 .4 .6 1.1 .1 .2-.1M169.2 131.1l.6-.7h1.1l.6 .4-.1 .7-1 .5-.4-.1M169.2 126.2l.4 .3M169.3 121.2h2.3M169.3 120.4h2.3"/>
<path d="M169.3 124.9h2.3M169.3 124h2.3M169.6 125.7h.9M169.6 121.5v2.3M169.7 128.8l.3-.1 .5 .1-.6 .5zM169.7 126.5l9.7 9.7M170 126.1l-.5 .4M170.3 129.2l.9 .1 .4 .4-.2 .6-1.2-.1-.3-.5zM170.3 126.5l-.3 .3M170.4 121.5v2.3M170.5 127.9l.3 .7 .8 .2 .3-.1M170.6 132.4l.2-.6 .8-.2 .7 .2 .2 .6-.2 .7-.9 .1"/>
<path d="M170.7 134.7h.9M170.7 133.8h.9M170.8 133h.3M170.8 126.9l-.4 .3M170.8 127.6l-.2 .3M171.1 127.3l-.3 .3M171.2 137.5h.4M171.3 121.5v2.3M171.3 135v2.2M171.4 138.4h.2M171.5 127.7l-.3 .3M171.6 123.5h2.2"/>
<path d="M171.6 136.9h2.2M171.6 122.6h2.2M171.6 136.1h2.2M171.6 121.8h2.2M171.6 135.3h1.8M171.9 123.8v1.4M171.9 133.7v1.3M171.9 137.2v2.1M171.9 128.1l-.3 .3M171.9 133.8l.7-.6h1.1l.5 .8-.4 1.2-.2 .2M172 139.8h1.8M172.2 129l-.6 .6v1l.3 .8 1 .1 .9-.8"/>
<path d="M172.3 128.5l-.3 .3M172.6 132.7l-15 16.4h-.9M172.7 123.8v1.1M172.7 134.5v.5M172.7 137.2v2.3M172.7 128.9l-.3 .3M173 132.1l.8-.1 .9 .2 .1 .2-.4 .5-1.1 .1-.4-.6zM173.1 129.3l-.3 .3M173.5 123.8v.8M173.5 137.2v2.3M173.5 129.7l-.3 .3M173.7 135.6l.6-.7h1.1l.6 .4-.2 .6-.9 .6-.4-.1"/>
<path d="M173.8 121.2h2.3M173.8 139.2h2.3M173.8 120.4h2.3M173.8 138.4h2.3M173.8 124h2.3M173.8 137.5h1.8M173.9 130.1l-.3 .3M174 130.7l-.5 .6 .3 .5 1.1 .2 .2-.2M174.1 121.5v2.3M174.1 136v1.2M174.1 139.5v2.2M174.2 133.3l.3-.1 .5 .2-.6 .3z"/>
<path d="M174.3 130.5l-.3 .3M174.4 124.9h1.7M174.7 130.9l-.3 .3M174.8 133.7l.9 .1 .4 .4-.3 .6-1.1-.1-.3-.5zM174.9 121.5v2.3M174.9 136.8v.4M174.9 139.5v2.2M175 132.4l.3 .7 .8 .2 .3-.1 .3-.3M175.1 136.9l.2-.6 .8-.2 .7 .3 .2 .5-.2 .7-.7 .2-.3-.1M175.1 131.2l-.3 .4M175.2 125.7h.9M175.2 132.1l-.1 .3"/>
<path d="M175.5 131.7l-.3 .3M175.8 121.5v2.3M175.8 126v.2M175.8 139.5v2.2M175.9 132.1l-.3 .3M176.1 123.5h2.2M176.1 122.6h2.2M176.1 121.8h2.2M176.1 126.3h2.2M176.1 139.8h2.2M176.3 132.5l-.3 .3M176.3 123.8v2.2"/>
<path d="M176.3 138.2v1.3M176.7 127.1h1.6M176.7 133.5l-.6 .6v1l.3 .8h1l.9-.8M176.8 138.7l-8.1-8.1-37.7 13M177.1 133.2l-.3 .4M177.2 123.8v2.2M177.2 138.3v1.2M177.5 127.9h.8M177.5 133.7l-.3 .3M177.8 137.7l-.6-.1-.8 .7M177.9 134l-.3 .4M178 123.8v2.2"/>
<path d="M178 128.2v.3M178.3 121.2h2.2M178.3 125.7h2.2M178.3 139.2h2.2M178.3 120.4h2.2M178.3 124.9h2.2M178.3 138.4h2.2M178.3 124h2.2M178.3 128.5h2.2M178.3 137.5h2.2M178.3 134.5l-.3 .3M178.5 135.2l-.5 .6 .3 .6h.8"/>
<path d="M178.6 121.5v2.3M178.6 126v2.2M178.6 136.9v.3M178.6 139.5v2.2M178.7 134.8l-.3 .3M178.8 136.6l-.5-.1-.8 .1-.1 .3 .5 .6h.1v2M178.9 129.3h1.6M179.1 135.2l-.3 .4M179.4 121.5v2.3M179.4 126v2.2M179.4 136.1v1.1M179.4 139.5v2.2"/>
<path d="M179.5 135.7l-.4 .2M179.6 135.8l-2.8 2.9M179.8 130.2h.7M180.1 134.7h.4M180.3 121.5v2.3M180.3 126v2.2M180.3 130.5v.2M180.3 135v2.2M180.3 139.5v2.2M180.4 133.8h.1M180.5 123.5h2.3M180.5 127.9h2.3"/>
<path d="M180.5 136.9h2.3M180.5 122.6h2.3M180.5 127.1h2.3M180.5 136.1h2.3M180.5 121.8h2.3M180.5 126.3h2.3M180.5 130.8h2.3M180.5 135.3h2.3M180.5 139.8h2.3M180.8 123.8v2.2M180.8 128.2v2.3M180.8 132.8v2.2"/>
<path d="M180.8 137.2v2.3M181 132.4h1.8M181.2 131.6h1.6M181.7 123.8v2.2M181.7 128.2v2.3M181.7 132.7v2.3M181.7 137.2v2.3M182.5 123.8v2.2M182.5 128.2v2.3M182.5 132.7v2.3M182.5 137.2v2.3M182.8 121.2h2.2"/>
<path d="M182.8 125.7h2.2M182.8 130.2h2.2M182.8 134.7h2.2M182.8 139.2h2.2M182.8 120.4h2.2M182.8 124.9h2.2M182.8 129.3h2.2M182.8 133.8h2.2M182.8 138.4h2.2M182.8 124h2.2M182.8 128.5h2.2M182.8 133h2.2"/>
<path d="M182.8 137.5h2.2M183.1 121.5v2.3M183.1 126v2.2M183.1 130.5v2.2M183.1 135v2.2M183.1 139.5v1.5M183.9 121.5v2.3M183.9 126v2.2M183.9 130.5v2.2M183.9 135v2.2M183.9 139.5v1.1M184.8 121.5v2.3"/>
<path d="M184.8 126v2.2M184.8 130.5v2.2M184.8 135v2.2M184.8 139.5v.8M185 123.5h2.3M185 127.9h2.3M185 132.4h2.3M185 136.9h2.3M185 122.6h2.3M185 127.1h2.3M185 131.6h2.3M185 136.1h2.3"/>
<path d="M185 121.8h2.3M185 126.3h2.3M185 130.8h2.3M185 135.3h2.3M185 139.8h1M185.3 123.8v2.2M185.3 128.2v2.3M185.3 132.7v2.3M185.3 137.2v2.3M186.2 123.8v2.2M186.2 128.2v2.3M186.2 132.7v2.3"/>
<path d="M186.2 137.2v2.3M187 123.8v2.2M187 128.2v2.3M187 132.7v2.3M187 137.2v2.1M187.3 121.2h2.2M187.3 125.7h2.2M187.3 130.2h2.2M187.3 134.7h2.2M187.3 120.4h2.2M187.3 124.9h2.2M187.3 129.3h2.2"/>
<path d="M187.3 133.8h2.2M187.3 138.4h1.5M187.3 124h2.2M187.3 128.5h2.2M187.3 133h2.2M187.3 137.5h2.2M187.6 121.5v2.3M187.6 126v2.2M187.6 130.5v2.2M187.6 135v2.2M188.4 121.5v2.3M188.4 126v2.2"/>
<path d="M188.4 130.5v2.2M188.4 135v2.2M189.3 121.5v2.3M189.3 126v2.2M189.3 130.5v2.2M189.3 135v2.2M189.5 123.5h2.3M189.5 127.9h2.3M189.5 132.4h2.3M189.5 136.9h1.2M189.5 122.6h2.3M189.5 127.1h2.3"/>
<path d="M189.5 131.6h2.3M189.5 136.1h2.1M189.5 121.8h2.3M189.5 126.3h2.3M189.5 130.8h2.3M189.5 135.3h2.3M189.8 123.8v2.2M189.8 128.2v2.3M189.8 132.7v2.3M189.8 137.2v.5M190.7 120.4v1.1M190.7 123.8v2.2"/>
<path d="M190.7 128.2v2.3M190.7 132.7v2.3M191.5 121v.5M191.5 123.8v2.2M191.5 128.2v2.3M191.5 132.7v2.3M191.8 125.7h2.2M191.8 130.2h2.2M191.8 134.7h.9M191.8 124.9h2.2M191.8 129.3h2.2M191.8 133.8h1.5"/>
<path d="M191.8 124h2.2M191.8 128.5h2.2M191.8 133h1.9M192.1 121.5v2.3M192.1 126v2.2M192.1 130.5v2.2M192.1 135v.6M192.9 122.4v1.4M192.9 126v2.2M192.9 130.5v2.2M193.7 123.3v.5M193.7 126v2.2"/>
<path d="M193.7 130.5v2.2M194 132.4h.1M194 127.9h1.1M194 127.1h1.1M194 131.6h.4M194 126.3h1.1M194 130.8h.7M194.3 124.2v1.8M194.3 128.2v2.3M20.9 140.6h.2M23.3 141.4h2.3M23.3 140.6h2.3"/>
<path d="M23.6 141.7h.1M24.4 141.7v.4M25.3 141.7v.8M25.6 142h2.2M26.3 142.8h1.5M27.8 141.4h2.2M27.8 140.6h2.2M28.1 141.7v1.5M28.9 141.7v1.5M29.7 141.7v1.3M30 142.8h.1M30 142h1.3"/>
<path d="M32.3 140.6h.1M64 140.2l-.3-.7 .1-.9 1-1 1.1 .2 .5 .8-.4 1.1-.9 .7h-.5M66.9 141.2h.1M67.3 141.3l.2-.5 .7-.2 .7 .3 .3 .5-.2 .5M69.7 141.1l.8-.1 .9 .2v.2l-.3 .5-1.1 .1-.5-.6zM69.8 142.2l.6 .1 .1 .1M71 142.6l-.1-.3 .2-.2 .6 .2-.6 .4M71.4 142.8h1l.3 .4M71.7 141.4l.3 .6 .7 .3 .8-.3 .2-.6-.3-.5-.7-.3-.7 .2-.3 .6M72.8 143.2l1-1.1 1.1 .2 .5 .8-.2 .5M74.2 141.1l.8-.1 .9 .2 .1 .2-.4 .5-1.1 .1-.5-.6zM74.9 140l-.3 .3 .3 .6h1.2l.9-.5 .1-.4"/>
<path d="M75.3 142.3l.3-.2 .6 .2-.7 .4zM76.2 141.4l.2 .6 .8 .3 .8-.3 .2-.6-.3-.5-.7-.3-.7 .2-.3 .6M77.2 143.1l-.3-.3-.9-.1-.5 .4 .3 .5M77.2 143.4l-.1 .2M77.2 143.1v.5M77.2 143.1l1.1-1 1.1 .2 .5 .8-.2 .5M78.6 141.1l.9-.1 .9 .2 .1 .2-.5 .5-1 .1-.5-.6zM79.4 140l-.3 .3 .3 .6h1.1l1-.5 .1-.4M79.8 142.3l.3-.2 .6 .2-.7 .4zM80.7 141.4l.2 .6 .8 .3 .8-.3 .2-.6-.3-.5-.7-.3-.7 .2-.3 .6M81.7 143.1l-.3-.3-.9-.1-.5 .4 .3 .5M81.7 143.4l-.1 .2"/>
<path d="M81.7 143.1v.5M81.7 143.1l1.1-1 1 .2 .6 .8-.2 .5M81.9 140l.2 .4h.9l.6-.4M83.1 141.1l.9-.1 .9 .2v.2l-.4 .5-1 .1-.5-.6zM83.8 140l-.2 .3 .3 .6h1.1l1-.5 .1-.4M84.3 142.3l.3-.2 .6 .2-.7 .4zM84.8 143.6l-.3-.5 .4-.4 .9 .1 .4 .3-.1 .5M85.2 141.4l.3 .6 .7 .3 .8-.3 .2-.6-.3-.5-.7-.3-.7 .2-.3 .6M86.2 143.6l.1-.5 1-1 1 .2 .5 .8-.1 .5M86.4 140l.2 .4h.9l.5-.4M87.7 141.1l.8-.1 .9 .2v.2l-.4 .5-1 .1-.5-.6zM88.3 140l-.2 .3 .3 .6h1.1l1-.5 .1-.4"/>
<path d="M88.8 142.3l.3-.2 .5 .2-.6 .4zM89.3 143.6l-.3-.5 .4-.4 .9 .1 .4 .3-.1 .5M89.6 141.4l.3 .6 .8 .3 .8-.3 .2-.6-.3-.5-.7-.3-.7 .2-.3 .6M90.7 143.6v-.5l1.1-1 1.1 .2 .4 .8-.1 .5M90.9 140l.1 .4h1l.5-.4M92.1 141.1l.9-.1 .9 .2v.2l-.4 .5-1 .1-.5-.6zM92.8 140l-.2 .3 .3 .6h1.1l.9-.5 .2-.4M93.3 142.3l.3-.2 .5 .2-.6 .4zM93.8 143.6l-.3-.5 .4-.4 .9 .1 .4 .3-.1 .5M94.1 141.4l.3 .6 .8 .3 .8-.3 .2-.6-.3-.5-.7-.3-.7 .2-.3 .6M95.2 143.6v-.5l1.1-1 1.1 .2 .4 .8-.2 .5M95.4 140l.1 .4h1l.5-.4"/>
<path d="M96.6 141.1l.9-.1 .9 .2v.2l-.4 .5-1 .1-.5-.6zM97.3 140l-.2 .3 .3 .6h1.1l1-.5 .1-.4M97.8 142.3l.3-.2 .6 .2-.7 .4zM98 140l.5-.4 .4 .4M98.3 143.6l-.3-.5 .4-.4 .9 .1 .4 .3-.1 .5M98.5 153.6l26.6 17.5h-.9M98.7 141.4l.2 .6 .8 .3 .7-.3 .3-.6-.3-.5-.7-.3-.7 .2-.3 .6M99.7 143.6v-.5l1-1 1.1 .2 .5 .8-.2 .5M99.9 140l.1 .4h1l.5-.4M101.1 141.1l.9-.1 .9 .2v.2l-.4 .5-1 .1-.5-.6zM101.8 140l-.2 .3 .3 .6h1.1l1-.5 .1-.4M102.3 142.3l.3-.2 .6 .2-.7 .4z"/>
<path d="M102.8 143.6l-.3-.5 .4-.4 .9 .1 .4 .3-.2 .5M103.2 141.4l.2 .6 .8 .3 .7-.3 .2-.6-.2-.5-.7-.3-.8 .2-.2 .6M104.2 143.6v-.5l1.1-1 1 .2 .5 .8-.2 .5M105.6 141.1l.9-.1 .8 .2 .1 .2-.4 .5-1 .1-.5-.6zM106.3 140l-.2 .3 .3 .6h1.1l.9-.5 .2-.4M106.8 142.3l.3-.2 .5 .2-.6 .4zM107.3 143.6l-.3-.5 .4-.4 .9 .1 .4 .3-.2 .5M107.6 140l.4-.4 .4 .4M107.6 141.4l.3 .6 .8 .3 .7-.3 .3-.6-.3-.5-.7-.3-.8 .2-.2 .6M108.7 143.6v-.5l1.1-1 1 .2 .5 .8-.2 .5M108.9 140l.1 .4h1l.5-.4M110.1 141.1l.8-.1 1 .2v.2l-.4 .5-1 .1-.5-.6z"/>
<path d="M111.3 142.3l.3-.2 .5 .2-.7 .4zM111.8 143.6l-.4-.5 .5-.4 .9 .1 .3 .3v.5M112.1 141.4l.3 .6 .7 .3 .8-.3 .3-.6-.3-.5-.8-.3-.7 .2-.2 .6M113.2 143.6v-.5l1-1 1.1 .2 .5 .8-.2 .5M113.4 140l.1 .4h1l.5-.4M114.6 141.1l.8-.1 1 .2v.2l-.4 .5-1 .1-.5-.6zM115.3 140l-.3 .3 .3 .6h1.2l.9-.5 .1-.4M115.8 142.3l.3-.2 .5 .2-.7 .4zM116.3 143.6l-.4-.5 .5-.4 .9 .1 .3 .3-.1 .5M116.6 141.4l.3 .6 .7 .3 .8-.3 .2-.6-.3-.5-.7-.3-.7 .2-.2 .6M117.1 140l.4-.4 .5 .4M117.7 143.6v-.5l1-1 1.1 .2 .5 .8-.2 .5"/>
<path d="M119.1 141.1l.9-.1 .8 .2 .1 .2-.4 .5-1 .1-.6-.6zM119.8 140l-.3 .3 .3 .6h1.2l.9-.5 .1-.4M120.3 142.3l.3-.2 .5 .2-.7 .4zM120.3 140l.4-.4 .4 .4M120.8 143.6l-.4-.5 .5-.4 .9 .1 .4 .3-.2 .5M121.4 140.8l.8-.2 .7 .3 .2 .5-.2 .6-.7 .3-.8-.3-.3-.6zM122.2 143.6v-.5l1-1 1.1 .2 .5 .8-.2 .5M122.3 140l.2 .4h.9l.6-.4M123.5 140l.4-.4 .4 .4M123.6 141.1l.8-.1 .9 .2 .1 .2-.4 .5-1.1 .1-.5-.6zM124.3 140l-.3 .3 .4 .6h1.1l.9-.5 .1-.4M124.7 142.3l.4-.2 .5 .2-.7 .4z"/>
<path d="M125.3 143.6l-.4-.5 .5-.4 .9 .1 .3 .3-.1 .5M125.9 140.8l.7-.2 .8 .3 .2 .5-.2 .6-.8 .3-.7-.3-.3-.6zM126.6 140l.5-.4 .4 .4M126.6 143.6l.1-.5 1-1 1.1 .2 .5 .8-.2 .5M126.8 140l.2 .4h.9l.6-.4M128.1 141.1l.8-.1 .9 .2 .1 .2-.4 .5-1.1 .1-.5-.6zM129.2 142.3l.4-.2 .5 .2-.7 .4zM129.7 143.6l-.3-.5 .5-.4 .9 .1 .3 .3-.1 .5M130.4 140.8l.7-.2 .8 .3 .2 .5-.2 .6-.8 .3-.7-.3-.3-.6zM132.6 141.1l.8-.1 .9 .2 .1 .2-.4 .5-1.1 .1-.5-.6zM133.6 142.7l-.3-.4-1.1-.2-1 1-.1 .5M134.4 142.4l.2-.1-.5-.2-.4 .2 .2 .3"/>
<path d="M134.6 141.4l.3 .6 .3 .2M134.6 141.4l.3-.6 .7-.2 .7 .3 .3 .5-.1 .3M138.3 141.1h-1.2l-.1 .4M139.3 140.8l.6-.4 .2-.6-.6-.4h-1.2l-.8 .9 .3 .6h1M172.5 140.6h1.3M173.1 141.4h.7M173.5 141.7v.2M173.8 142h2.3M174.8 142.8h1.3M176.1 141.4h2.2M176.1 140.6h2.2M176.3 141.7v1.5"/>
<path d="M177.2 141.7v1.5M178 141.7v1.3M178.3 142.8h.3M178.3 142h2.2M180.5 141.4h1.6M180.5 140.6h2.3M180.8 141.7v.3M3.5 252l198-.1v25.4h-198v-264.1h198v264.1M3.5 251.9v25.4h31.9v-25.3l-31.9-.1h198v25.4h-198M120.3 252v19h81.2M120.3 277.3v-6.3h25.4v6.3M120.3 261.6h81.2"/>
<path d="M160.9 261.6v9.4M175.6 271v6.3"/>
</g>
<path d="M29 129.2l2.1 4.1-1.4 .4zM172 132.2l3.6-2.8-2.5 3.8zM94.8 151.1l4.2 1.8-.8 1.2z" fill="#000" stroke="#000" stroke-width=".2"/>
<path d="M.7 7.5h210.7v271.2" fill="none" stroke="#000" stroke-width=".2"/>
<g font-size="6.1">
<text x="36.6" y="257">INTERNATIONAL EROSION</text>
<text x="46.6" y="264.6">CONTROL SYSTEMS</text>
</g>
<g font-size="5">
<text x="36.3" y="152.4">MIN. ONE BLOCK</text>
<text x="115.3" y="150.9">MIN. ONE BLOCK</text>
<text x="36.6" y="158.4">TOE IN</text>
<text x="140.3" y="157">TOE IN</text>
<text x="20.3" y="173">ADDITIONAL STRIP OF GEOTEXTILE</text>
<text x="20.3" y="179">TO BE USED IN THE SUPERCRITICAL</text>
<text x="20" y="185.1">FLOW AREAS IN THE INVERT OF CHANNEL</text>
</g>
<g font-size="4.2">
<text x="124.6" y="255.9">TYPICAL CROSS-SECTIONAL VIEW</text>
<text x="133" y="261">OF A DRAINAGE CHANNEL</text>
</g>
<g font-size="3.5">
<text x="120.6" y="264.9">DRAWN BY:</text>
<text x="135.8" y="269.9">D. JOHNSTON</text>
<text x="161.5" y="264.9">CHECKED BY:</text>
<text x="184.7" y="269.8">L. ARVAI</text>
<text x="121.5" y="275.6">SCALE: N.T.S</text>
<text x="146.6" y="275.8">DATE:</text>
<text x="159.7" y="275.8">03/20/13</text>
<text x="176.5" y="275.6">SHEET 1 OF 1</text>
</g>
<g font-size="2.1">
<text x="50.4" y="268.5">22253 Hoskins Line</text>
<text x="82.9" y="268.3">Phone: 800-821-7462</text>
<text x="50.3" y="271.1">Rodney, ON, N0L 2C0</text>
<text x="69.3" y="275">www.iecs.com</text>
<text x="82.9" y="270.9">Fax:866-496-1990</text>
</g>
</svg>
